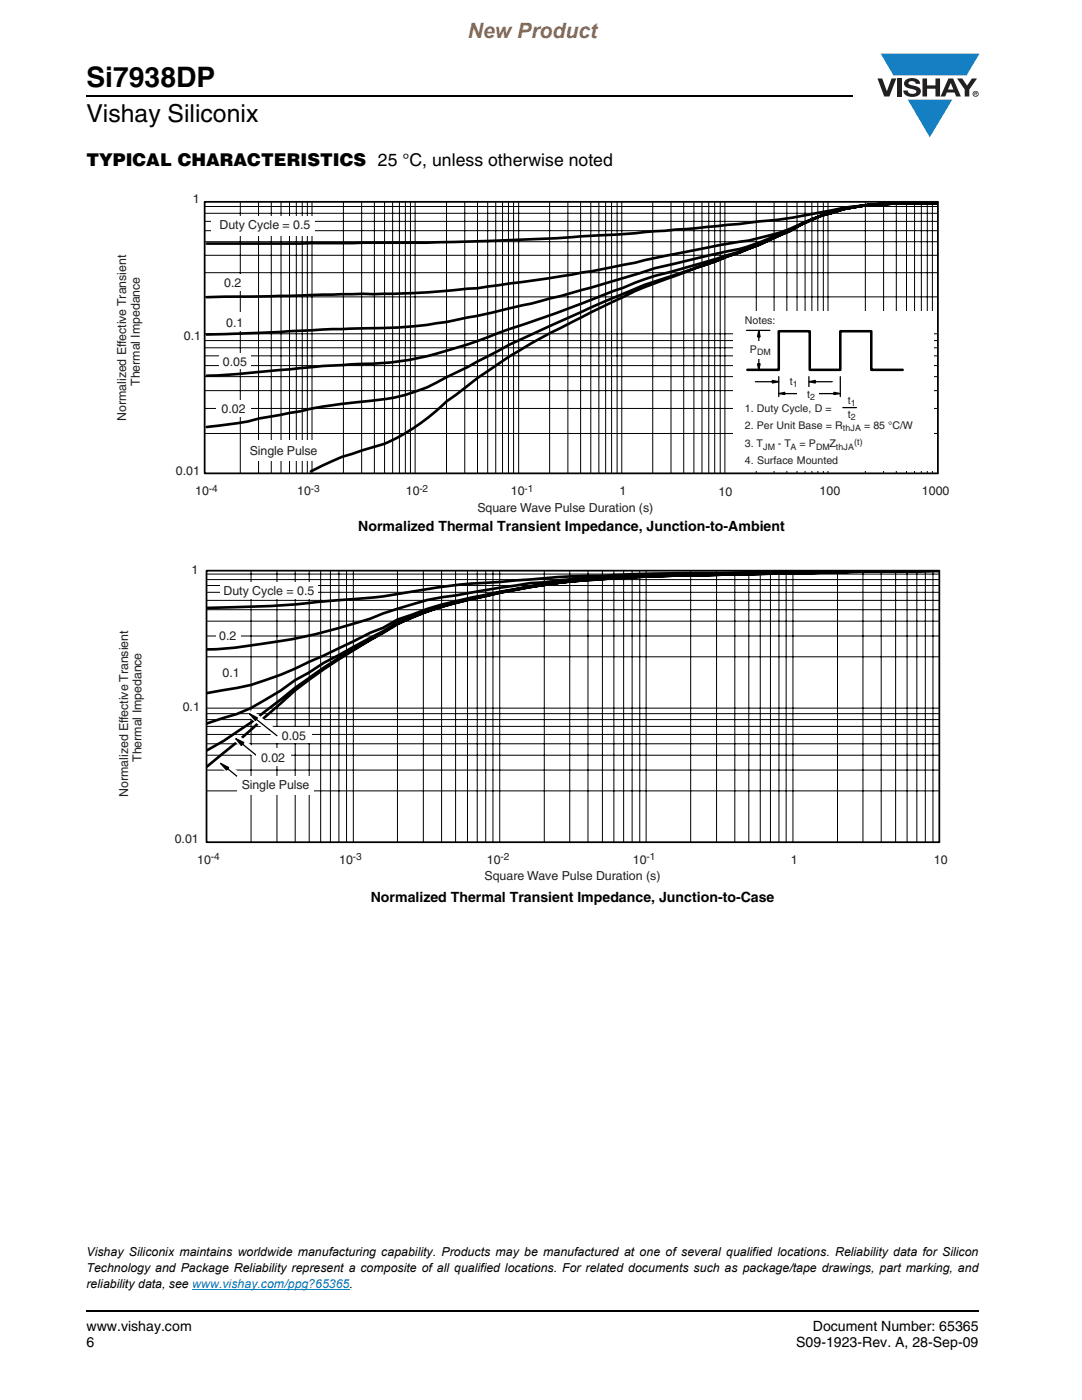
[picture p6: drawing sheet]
<svg xmlns="http://www.w3.org/2000/svg" width="216mm" height="279mm" viewBox="0 0 216 279" stroke-linecap="round" stroke-linejoin="round" font-family="sans-serif">
<path d="M17.1 18.9h.2v.3h-.2zM17.1 261.5h.2v.4h-.2z" fill="#000"/>
<path d="M17.3 19.1h152.9M17.3 261.7h178.1" fill="none" stroke="#000" stroke-width=".36"/>
<path d="M175.1 10.7h20.4v16.7h-20.4z" fill="#fff"/>
<g fill="#147fc3">
<path d="M175.7 10.7h19.7l-2.5 4.4h-3.8h-10.8z"/>
<path d="M181.1 19.9h8.9l-4.5 7.5z"/>
</g>
<g fill="#231f20">
<path d="M175.1 15.7h.9l1 2.5 .9-2.5h.9l-1.3 3.6h-1.1z"/>
<path d="M179 15.7h.9v3.6h-.9z"/>
<path d="M180.7 16a2.1 2.1 0 0 1 2.8 .3l.1 .4h-.9a.79 .79 0 0 0-.7-.5 .79 .79 0 0 0-.7 .4l.2 .3 1 .2a1.08 1.08 0 0 1 1.2 1.1 1.08 1.08 0 0 1-1.1 1.1 1.73 1.73 0 0 1-2.4-1.2h.9a.96 .96 0 0 0 .8 .6 .96 .96 0 0 0 1-.4 1.31 1.31 0 0 0-1.3-.6 1.03 1.03 0 0 1-1-.6 1.03 1.03 0 0 1 .1-1.1z"/>
<path d="M184.1 15.7h.9v1.3h1.7v-1.3h.9v3.6h-.9v-1.6h-1.7v1.6h-.9z"/>
<path d="M191 15.7h1l1 1.4 .9-1.4h1.1l-1.6 2.2v1.4h-.9v-1.4z"/>
<path d="M189.7 16.5l.5 1.4h-1zM189.2 15.7l-1.5 3.6h.9l.3-.8h1.6l.3 .8h.9l-1.5-3.6z"/>
<path d="M194.2 18.7a.46 .46 0 0 1 .9 0 .46 .46 0 0 1-.9 0zM194.1 18.7a.6 .6 0 0 0 1.2 0 .6 .6 0 0 0-1.2 0z"/>
<path d="M194.6 18.5h.2v.2h-.2zM194.4 18.4v.7h.2v-.3l.3 .3-.1-.3 .1-.2v-.2z"/>
</g>
<path d="M38.4 257.3h31.3" fill="none" stroke="#007ec4" stroke-width=".2"/>
<path d="M23.1 38.4h166.3v64.2h-166.3z" fill="#fff"/>
<path d="M186.8 40.6a83.5 83.5 0 0 0-16.6 .8l-1.9 .3-2.4 .8a30.7 30.7 0 0 0-8.2 3.6l-6.3 2.8-3.9 1.5-12.6 4.6a83.9 83.9 0 0 0-12.6 5.2 290.1 290.1 0 0 0-18.7 9.8 120.1 120.1 0 0 0-12.6 8.8l-1.9 1.3a40.9 40.9 0 0 1-12.6 8.5l-6.2 2a44.5 44.5 0 0 0-8.3 3.5M186.8 40.6a84.1 84.1 0 0 0-16.6 .8l-1.9 .3-2.4 .8a30.8 30.8 0 0 0-8.2 3.5l-2 .9a73.8 73.8 0 0 1-13.7 5l-5.7 1.7a78.6 78.6 0 0 0-11.9 3.8l-13.7 5.2-9.1 3.1a104.1 104.1 0 0 1-21.8 6.4l-3.6 .4a453.1 453.1 0 0 0-29.8 2.2l-5.1 .3M186.8 40.6a83.6 83.6 0 0 0-16.6 .8l-1.9 .3-2.4 .8a45.6 45.6 0 0 0-8.2 3.1 52.7 52.7 0 0 1-13.2 3.1l-8.4 1.7a423 423 0 0 1-31.4 5.8l-1.1 .2a203.9 203.9 0 0 1-33.3 2.3l-29 .6M186.8 40.6a83.6 83.6 0 0 0-16.6 .8l-1.9 .3-2.4 .8a30.8 30.8 0 0 0-8.2 3.6 173.1 173.1 0 0 1-17 6.7l-1.2 .4a164 164 0 0 0-19.3 7.1l-18.6 8.5-10.6 5.5a60.8 60.8 0 0 1-8.2 3.9 48.3 48.3 0 0 1-12 2.1l-6.4 .8-4.4 1-8.3 1.4a56.3 56.3 0 0 1-10.4 1.7M186.8 40.6a85.4 85.4 0 0 0-16.6 .8l-1.9 .3-2.4 .8a31.1 31.1 0 0 0-8.2 3.5l-3.1 1.1a41.8 41.8 0 0 1-11 3.4l-1.3 .3a197.7 197.7 0 0 0-20.8 5.5 395.7 395.7 0 0 1-32.4 8 125.8 125.8 0 0 1-19.7 1.3l-28.1 1.2M186.8 40.6a114.2 114.2 0 0 0-16.6 .6l-8.8 1.6a91.9 91.9 0 0 1-12 1.6 745.6 745.6 0 0 1-50.3 3.6l-13.9 .4-43.9 .2" fill="none" stroke="#000" stroke-width=".53"/>
<g fill="none" stroke="#000" stroke-width=".2">
<path d="M40.9 44.2h146.2M40.9 42.6h146.2M40.9 46h146.2M40.9 59.2h146.2M40.9 54.4h146.2M40.9 50.9h146.2M40.9 48.2h146.2M40.9 41.2h146.2M47.9 40.4v54.1M51.6 40.4v54.1M54.1 40.4v54.1M56.1 40.4v54.1"/>
<path d="M57.8 40.4v54.1M59.1 40.4v54.1M60.3 40.4v54.1M61.3 40.4v54.1M62.3 40.4v54.1M68.5 40.4v54.1M72.2 40.4v54.1M74.7 40.4v54.1M76.7 40.4v54.1M78.3 40.4v54.1M79.7 40.4v54.1M80.9 40.4v54.1"/>
<path d="M81.9 40.4v54.1M82.8 40.4v54.1M89.1 40.4v54.1M92.7 40.4v54.1M95.3 40.4v54.1M97.3 40.4v54.1M98.9 40.4v54.1M100.3 40.4v54.1M101.5 40.4v54.1M102.5 40.4v54.1M103.5 40.4v54.1M109.7 40.4v54.1"/>
<path d="M113.3 40.4v54.1M115.9 40.4v54.1M117.9 40.4v54.1M119.5 40.4v54.1M120.8 40.4v54.1M122 40.4v54.1M123.1 40.4v54.1M124.1 40.4v54.1M130.2 40.4v54M133.9 40.4v54M136.4 40.4v54M138.5 40.4v54"/>
<path d="M140.1 40.4v54M141.4 40.4v54M142.6 40.4v54M143.7 40.4v54M144.6 40.4v54M150.9 40.4v54M154.5 40.4v54M157 40.4v54M159 40.4v54M160.6 40.4v54M162 40.4v54M163.2 40.4v54"/>
<path d="M164.3 40.4v54M165.2 40.4v54M172.7 40.4v54M176.3 40.4v54M178.8 40.4v54M180.9 40.4v54M182.5 40.4v54M183.8 40.4v54M185 40.4v54M186 40.4v54M40.9 66.6h146.1M40.9 78h146.1"/>
<path d="M40.9 75.2h146.1M40.9 73h146.1M40.9 71h146.1M40.9 69.4h146.1M40.9 68h146.1M40.9 86.5h146.1M40.9 81.5h146.1"/>
</g>
<g fill="#fff">
<path d="M43.6 54.7h5.9v3.4h-5.9z"/>
<path d="M43.5 62.4h7v3.7h-7z"/>
<path d="M43.8 70.5h6.3v3h-6.3z"/>
<path d="M43.2 79.9h6.8v3.2h-6.8z"/>
<path d="M49.3 87.9h14.8v4h-14.8z"/>
<path d="M146.3 62.1h40v31.8h-40z"/>
</g>
<path d="M149 65.9h4.6M150.7 76.2h3.8M154.1 75.9l1.3 .3-1.3 .2zM155.4 78.6l1.2-.3v.4zM155.4 75.2v3.9M156.2 78.6h3.9M161.4 76.2l1.3-.3v.5zM161.4 75.2v2M162.3 76.2h3.8M163 78.6h3.7M166.4 78.3l1.3 .3-1.3 .1zM167.7 75.2v3.9" fill="none" stroke="#000" stroke-width=".25"/>
<path d="M154.1 75.9l1.3 .3-1.3 .2zM155.4 78.6l1.2-.3v.4zM161.4 76.2l1.3-.3v.5zM166.4 78.3l1.3 .3-1.3 .1z" fill="#000"/>
<g fill="#fff">
<path d="M155.9 74.5h4.2v2.7h-4.2z"/>
<path d="M159 77.2h4.3v2.7h-4.3z"/>
</g>
<path d="M151.2 72.6h.5l-.3 1.2zM151.4 65.9l.3 1.3h-.5z" fill="#000"/>
<path d="M151.2 72.6h.5l-.3 1.2zM151.4 65.9l.3 1.3h-.5zM151.4 66.8v6.2" fill="none" stroke="#000" stroke-width=".25"/>
<path d="M148.8 68.1h5.9v3.5h-5.9z" fill="#fff"/>
<path d="M149.1 73.8h6.3v-7.7h6.2v7.7h6.1v-7.7h6.2v7.7h6.2" fill="none" stroke="#000" stroke-width=".51"/>
<path d="M168.2 81.3h2.7" fill="none" stroke="#000" stroke-width=".25"/>
<path d="M42.1 43.1h20.7v3.9h-20.7z" fill="#fff"/>
<path d="M40.8 40.3v54.2M40.9 40.3h146.2M187.1 40.3v54.2M40.9 94.5h146.2" fill="none" stroke="#000" stroke-width=".35"/>
<path d="M23.4 112.4h165.7v63.9h-165.7z" fill="#fff"/>
<path d="M187.6 113.9l-17.8 .2-21.3 .5a446.7 446.7 0 0 0-27.4 .8 169 169 0 0 0-35.9 6.1l-5.9 2.2-2.8 1.6-2.7 1-9.2 4.5-2.9 1.3a57.1 57.1 0 0 1-14.4 5.2l-6 1M187.6 113.9l-17.8 .2-27.1 .6a339.7 339.7 0 0 0-31.4 1.6l-4.3 .7a155.2 155.2 0 0 0-21.8 5l-3.1 1.3a46.2 46.2 0 0 0-6.6 3.5l-2.6 1.4a108.3 108.3 0 0 0-16.9 11.4l-3.1 2.4a89.4 89.4 0 0 1-11.6 7.7M187.6 113.9l-17.8 .2-32.1 .7a254.7 254.7 0 0 0-32 2.3l-6 1.1-2.8 .7a116.7 116.7 0 0 0-11.7 3l-5.9 2.4-2.8 1.7-11.9 6.3-2.9 1.9-2.9 1.6-2.8 2-5.9 3.5-2.8 1.2-6 1.9M187.6 113.9l-40.3 .7a485.6 485.6 0 0 0-26.2 .9 146.4 146.4 0 0 0-28.4 4.4 59.1 59.1 0 0 0-13.4 4.7l-2.8 1.7a109.2 109.2 0 0 0-23.6 16.8 165.3 165.3 0 0 1-11.6 9.9M41.3 121.3a237.9 237.9 0 0 0 26.5-1.5l2.5-.2a189.8 189.8 0 0 0 18.2-2.5l5.4-.6 11.8-.8a120.2 120.2 0 0 1 14.5-.8 814.8 814.8 0 0 1 34.5-.7l32.9-.3-42.4 .6a420.8 420.8 0 0 0-33.9 1.3l-2.8 .4-2.8 .2-14.7 2.4a47.1 47.1 0 0 0-11.7 2.7l-2.8 .9a104.5 104.5 0 0 1-23 5.9l-1.2 .2a73.9 73.9 0 0 1-11 1.1" fill="none" stroke="#000" stroke-width=".53"/>
<g fill="none" stroke="#000" stroke-width=".2">
<path d="M41.2 118.2h146.1M41.2 116.9h146.1M41.2 119.8h146.1M41.2 115.7h146.1M41.2 114.6h146.1M50.1 113.9v54.2M55.3 113.9v54.2M58.9 113.9v54.2M61.7 113.9v54.2M64 113.9v54.2M65.9 113.9v54.2M67.6 113.9v54.2"/>
<path d="M69.1 113.9v54.2M70.5 113.9v54.2M79.3 113.9v54.2M84.5 113.9v54.2M88.1 113.9v54.2M90.9 113.9v54.2M93.3 113.9v54.2M95.2 113.9v54.2M96.9 113.9v54.2M98.4 113.9v54.2M99.7 113.9v54.2M108.6 113.9v54.2"/>
<path d="M113.7 113.9v54.2M117.3 113.9v54.2M120.2 113.9v54.2M122.5 113.9v54.2M124.4 113.9v54.2M126.1 113.9v54.2M127.7 113.9v54.2M128.9 113.9v54.2M137.8 113.9v54.2M143 113.9v54.2M146.6 113.9v54.2M149.4 113.9v54.2"/>
<path d="M151.7 113.9v54.2M153.7 113.9v54.2M155.4 113.9v54.2M156.9 113.9v54.2M158.2 113.9v54.2M167.1 113.9v54.2M172.2 113.9v54.2M175.8 113.9v54.2M178.7 113.9v54.2M181 113.9v54.2M182.9 113.9v54.2M184.6 113.9v54.2"/>
<path d="M186.2 113.9v54.2M41.2 131.1h146.1M41.2 126.9h146.1M41.2 124h146.1M41.2 121.7h146.1M41.2 141.3h146.1M41.2 157.8h146.1M41.2 153.7h146.1M41.2 150.7h146.1M41.2 148.4h146.1M41.2 146.6h146.1M41.2 145h146.1"/>
<path d="M41.2 143.6h146.1M41.2 142.4h146.1"/>
</g>
<g fill="#fff">
<path d="M43.1 125.2h4.8v3h-4.8z"/>
<path d="M42.7 132.6h7.1v3.1h-7.1z"/>
<path d="M54.9 145h7.2v3.2h-7.2z"/>
<path d="M43.9 116.2h19.4v3.3h-19.4z"/>
</g>
<path d="M47.5 146.6l5.8 4.7-.9 1.2-5.9-4.7z" fill="#fff"/>
<path d="M47 147.4l1.7 .8-.5 .6z" fill="#000"/>
<path d="M47 147.4l1.7 .8-.5 .6zM48.3 148.4l4.2 3.4" fill="none" stroke="#000" stroke-width=".25"/>
<path d="M51.1 149.5h6.9v3.4h-6.9z" fill="#fff"/>
<path d="M44.5 151.6l5.9 4.6-1 1.2-5.9-4.6z" fill="#fff"/>
<path d="M44 152.3l1.6 .9-.4 .5z" fill="#000"/>
<path d="M44 152.3l1.6 .9-.4 .5zM45.4 153.3l4.1 3.4" fill="none" stroke="#000" stroke-width=".25"/>
<path d="M47.4 154.9h15.2v3.7h-15.2z" fill="#fff"/>
<path d="M50.3 141.7l5.8 4.6-.9 1.2-5.9-4.7z" fill="#fff"/>
<path d="M49.8 142.4l1.6 .9-.5 .5z" fill="#000"/>
<path d="M49.8 142.4l1.6 .9-.5 .5zM51.1 143.5l4.2 3.3" fill="none" stroke="#000" stroke-width=".25"/>
<path d="M41.2 113.9v54.2M41.3 113.9h146.1v54.2h-146.1" fill="none" stroke="#000" stroke-width=".35"/>
<text font-size="5.6" x="17.3" y="17.4">Si7938DP</text>
<text font-size="4.9" x="17.3" y="24.4">Vishay Siliconix</text>
<text font-size="4.2" fill="#f06b12" x="93.3" y="7.5">New Product</text>
<text font-size="3.5" x="17.3" y="33">TYPICAL CHARACTERISTICS 25 °C, unless otherwise noted</text>
<g font-size="2.8">
<text x="71.5" y="105.9">Normalized Thermal Transient Impedance, Junction-to-Ambient</text>
<text x="74" y="179.9">Normalized Thermal Transient Impedance, Junction-to-Case</text>
<text x="17.3" y="265.6">www.vishay.com</text>
<text x="17.3" y="268.8">6</text>
<text x="158.9" y="268.8">S09-1923-Rev. A, 28-Sep-09</text>
<text x="162.2" y="265.6">Document Number: 65365</text>
</g>
<g font-size="2.5" fill="#231f20">
<text x="38.5" y="40.5">1</text>
<text x="43.8" y="45.6">Duty Cycle = 0.5</text>
<text x="44.7" y="57.3">0.2</text>
<text x="45.2" y="65.2">0.1</text>
<text x="36.7" y="67.9">0.1</text>
<text x="27.9" y="77" transform="rotate(-90 27.9 77)">Thermal Impedance</text>
<text x="44.5" y="73">0.05</text>
<text x="25.2" y="84" transform="rotate(-90 25.2 84)">Normalized Effective Transient</text>
<text x="44.2" y="82.4">0.02</text>
<text x="35.1" y="94.8">0.01</text>
<text x="49.9" y="90.8">Single Pulse</text>
<text x="39" y="98.8">10</text>
<text x="59.3" y="98.8">10</text>
<text x="81" y="98.8">10</text>
<text x="101.9" y="98.8">10</text>
<text x="123.6" y="98.8">1</text>
<text x="143.4" y="99">10</text>
<text x="163.6" y="98.8">100</text>
<text x="184" y="98.8">1000</text>
<text x="95.3" y="102.1">Square Wave Pulse Duration (s)</text>
<text x="38.2" y="114.6">1</text>
<text x="44.6" y="118.7">Duty Cycle = 0.5</text>
<text x="43.7" y="127.7">0.2</text>
<text x="44.4" y="135.1">0.1</text>
<text x="36.5" y="141.9">0.1</text>
<text x="56.3" y="147.6">0.05</text>
<text x="28.3" y="152" transform="rotate(-90 28.3 152)">Thermal Impedance</text>
<text x="52.1" y="152">0.02</text>
<text x="25.5" y="159" transform="rotate(-90 25.5 159)">Normalized Effective Transient</text>
<text x="48.2" y="157.5">Single Pulse</text>
<text x="34.9" y="168.2">0.01</text>
<text x="39.3" y="172.4">10</text>
<text x="67.7" y="172.4">10</text>
<text x="97.2" y="172.4">10</text>
<text x="126.3" y="172.4">10</text>
<text x="157.8" y="172.4">1</text>
<text x="186.3" y="172.4">10</text>
<text x="96.7" y="175.7">Square Wave Pulse Duration (s)</text>
</g>
<g font-size="2.5">
<text x="17.3" y="250.7">Vishay Siliconix maintains worldwide manufacturing capability. Products may be manufactured at one of several qualified locations. Reliability data for Silicon</text>
<text x="17.3" y="253.8">Technology and Package Reliability represent a composite of all qualified locations. For related documents such as package/tape drawings, part marking, and</text>
<text x="17.3" y="257">reliability data, see www.vishay.com/ppg?65365.</text>
</g>
<g font-size="2.1" fill="#231f20">
<text x="148.6" y="64.8">Notes:</text>
<text x="149.6" y="70.4">P</text>
<text x="157.6" y="76.8">t</text>
<text x="148.6" y="82.3">1. Duty Cycle, D =</text>
<text x="161.1" y="79.5">t</text>
<text x="169.2" y="80.7">t</text>
<text x="169.2" y="83.5">t</text>
<text x="148.6" y="85.6">2. Per Unit Base = R</text>
<text x="148.6" y="89.3">3. T</text>
<text x="155.2" y="89.3">- T</text>
<text x="159.6" y="89.3">= P</text>
<text x="165.5" y="89.3">Z</text>
<text x="172.4" y="85.6">= 85 °C/W</text>
<text x="148.6" y="92.7">4. Surface Mounted</text>
</g>
<g font-size="2" fill="#231f20">
<text x="41.7" y="98.1">-4</text>
<text x="62" y="98.1">-3</text>
<text x="83.7" y="98.1">-2</text>
<text x="104.6" y="98.1">-1</text>
<text x="42.1" y="171.7">-4</text>
<text x="70.4" y="171.7">-3</text>
<text x="99.9" y="171.7">-2</text>
<text x="129" y="171.7">-1</text>
</g>
<g font-size="1.8" fill="#231f20">
<text x="151.1" y="70.8">DM</text>
<text x="158.2" y="77.2">1</text>
<text x="161.7" y="79.9">2</text>
<text x="169.8" y="81.1">1</text>
<text x="169.8" y="83.9">2</text>
<text x="152.3" y="89.7">JM</text>
<text x="157.8" y="89.7">A</text>
<text x="162.8" y="89.7">DM</text>
<text x="166.8" y="89.7">thJA</text>
<text x="168.2" y="86">thJA</text>
<text x="170.5" y="88.7">(t)</text>
</g>
</svg>
